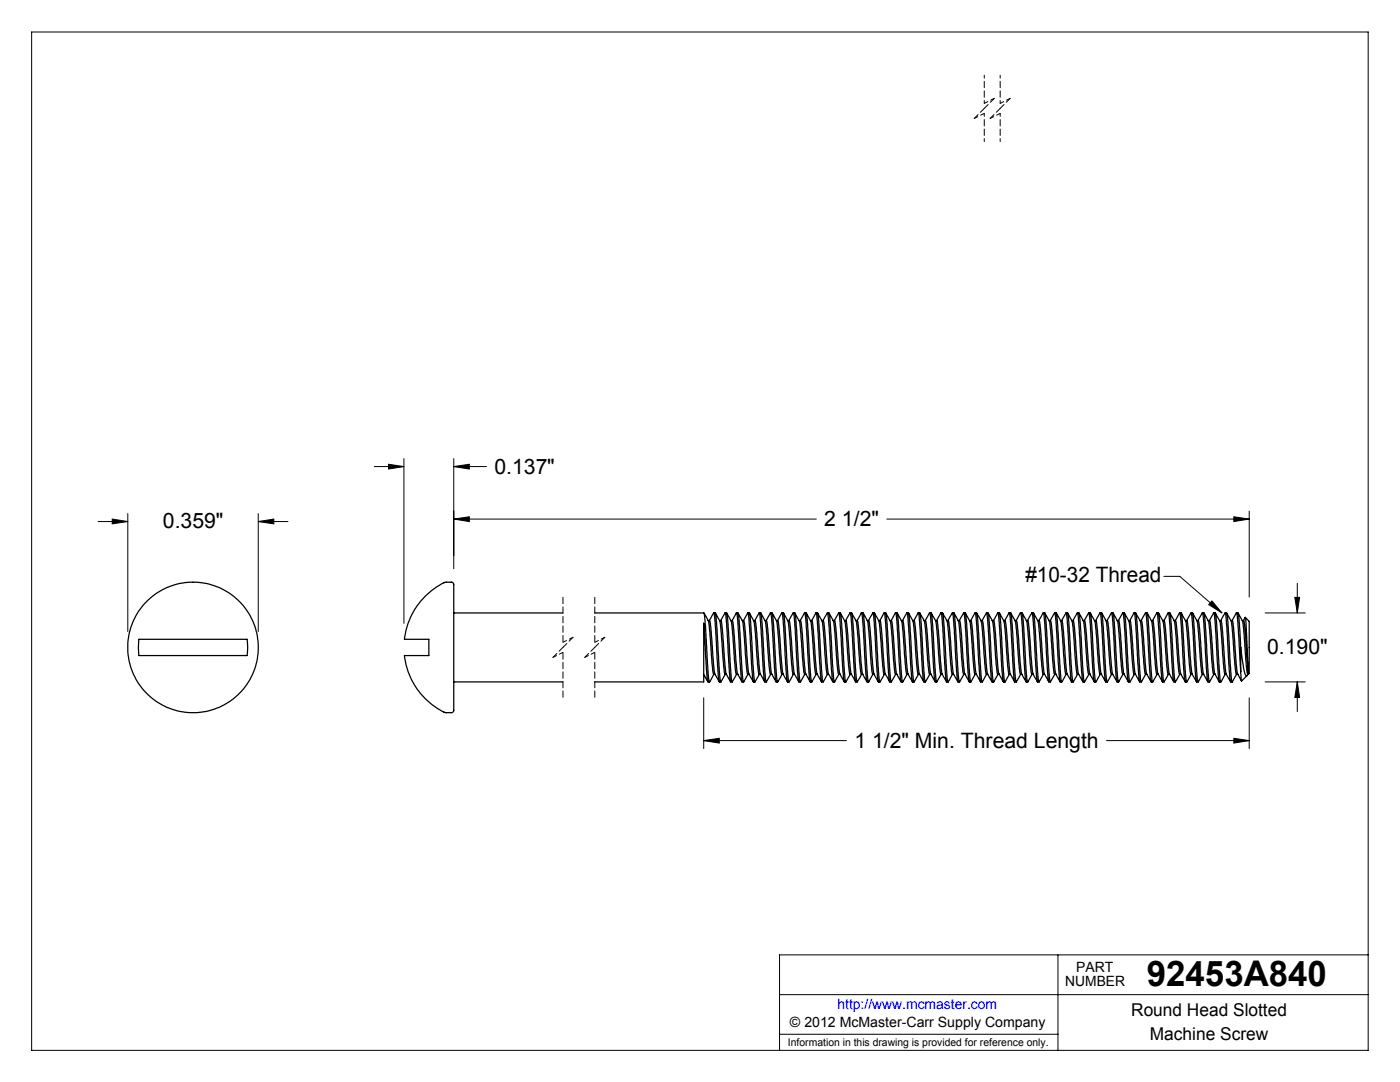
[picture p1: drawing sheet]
<svg xmlns="http://www.w3.org/2000/svg" width="279mm" height="216mm" viewBox="0 0 279 216" stroke-linecap="round" stroke-linejoin="round" font-family="sans-serif">
<g fill="none" stroke="#000" stroke-width=".2">
<path d="M6.3 6.4h266.7v203.2h-266.7zM74.7 93.1h5.9M77.5 92.6l3.1 .5-3.1 .5zM80.6 91.5v32.9M90.6 91.5v22M90.6 93.1h6.5M90.6 93.1l3.1-.5v1zM19.6 104.1h5.9M22.4 103.6l3.1 .5-3.1 .4zM25.5 102.5v23.5M51.5 102.5v23.5M51.5 104.1h6"/>
<path d="M51.5 104.1l3.1-.5v.9zM90.6 103.6h72.3M90.6 103.6l3.1-.5v1zM177 103.6h72.3M232.3 115h3.1l8.5 7.3M241.9 119.9l2 2.4-2.7-1.6zM246.2 103.1l3.1 .5-3.1 .5zM249.3 102v17.1M258.4 119.2h1l-.5 3.1zM258.9 116.4v5.9M140.4 139.2v10.2M249.3 139.2v10.2"/>
<path d="M252.5 122.3h8M252.5 136.1h8M258.9 136.1v5.9M258.9 136.1l.5 3.1h-1zM140.4 147.8h28.5M140.4 147.8l3.1-.5v1zM220.8 147.8h28.5M246.2 147.3l3.1 .5-3.1 .5zM155.6 198.5h117.4M211.1 190.5v19.1M273 190.5h-117.4v19.1M155.6 206.4h55.5"/>
</g>
<path d="M112.4 119.1v9.1M118.7 119.1v9.1M112.4 130.2v9M118.7 130.2v9" fill="none" stroke="#000" stroke-width=".2" stroke-dasharray="1.3 .6" stroke-dashoffset="-.1"/>
<path d="M194.4 23.6l2-1M196.4 20.6l2-1M197.6 23.6l2-1M199.6 20.6l2-1M110.4 131.2l2-1M112.4 128.2l2-1M116.7 131.2l2-1M118.7 128.2l2-1" fill="none" stroke="#000" stroke-width=".2" stroke-dasharray="1.3 .6" stroke-dashoffset=".5"/>
<path d="M198.4 19.6l-2 2M201.6 19.6l-2 2M196.4 21.6l-2 2M199.6 21.6l-2 2M112.4 129.2l-2 2M114.4 127.2l-2 2M118.7 129.2l-2 2M120.7 127.2l-2 2" fill="none" stroke="#000" stroke-width=".2" stroke-dasharray="1.3 .6" stroke-dashoffset=".2"/>
<path d="M196.4 15v5.6M199.6 15v5.6M196.4 22.6v5.7M199.6 22.6v5.7" fill="none" stroke="#000" stroke-width=".2" stroke-dasharray="1.3 .6" stroke-dashoffset=".7"/>
<g fill="#000">
<path d="M241.9 119.9l2 2.4-2.7-1.6z"/>
<path d="M258.4 119.2h1l-.5 3.1zM258.9 136.1l.5 3.1h-1zM140.4 147.8l3.1-.5v1zM246.2 147.3l3.1 .5-3.1 .5zM90.6 103.6l3.1-.5v1zM246.2 103.1l3.1 .5-3.1 .5zM77.5 92.6l3.1 .5-3.1 .5zM90.6 93.1l3.1-.5v1zM22.4 103.6l3.1 .5-3.1 .4zM51.5 104.1l3.1-.5v.9z"/>
</g>
<g fill="none" stroke="#000" stroke-width=".25">
<path d="M84.8 119.1a10.9 10.9 0 0 1 4.3-2.9h1a1.03 1.03 0 0 1 .5 1.3v23.8a.62 .62 0 0 1-.5 .9h-1.1a14.1 14.1 0 0 1-8.3-11.4h4.9v-3.2h-4.9a14.3 14.3 0 0 1 4.1-8.5zM27.7 127.6h21.6l.1 1.3v1.6l-.1 .3h-21.6l-.1-1.3zM90.6 122.3h21.7M90.6 136.1h21.7M118.7 136.1h21.7v-11.7l.7 10.8 .2 .8 .3 .1M118.7 122.3h21.8l.3 3.1 .5 9 .2 1.3 .1 .3M140.4 134.6l.9 1.4M140.5 122.3l.9 1.6 .1 .6 .6 7.6 .1 1.8 .3 .6M141.3 123.8a.44 .44 0 0 1 .5 .7l.5 7.2a6.8 6.8 0 0 0 .8 3.5l.4 .8M142.4 122.3l-.8 1.5M142.4 122.3l.2 .3 .1 1.7 .7 11.1 .1 .6 .4 .1M142.5 134.5l-.9 1.6"/>
<path d="M142.5 122.3h.3l.1 .7 .6 10.8 .3 2.3 .9-1.6M142.5 134.5h.2M142.8 122.3l.9 1.8 .8 9.8a.49 .49 0 0 0 .5 .6M143.6 123.8h.3M143.8 123.8l.9-1.5a20.4 20.4 0 0 1 .5 5.6l.4 7.1 .2 1.1h.3M143.9 123.8l.3 1.9 .6 8.3 .1 .5 .9 1.5M144.7 122.3a.51 .51 0 0 1 .5 .7l.6 11.1 .3 2 .9-1.6M145 122.3l.2 .4a4.8 4.8 0 0 1 1 3.2l.5 7.1 .3 1.5M145.9 123.8h.2M146.1 123.8l.4 2.1 .6 8.3 1 1.8M146.1 123.8l.8-1.5a.51 .51 0 0 1 .2 .7l.8 12.2 .2 .8 .3 .1M147 122.3a.49 .49 0 0 1 .4 .2 .49 .49 0 0 1 0 .5l.8 12.4a.38 .38 0 0 0 .2 .6l.9-1.5"/>
<path d="M147 134.5h.2M147.3 122.3l.9 1.6 .1 .6 .7 8.7 .3 1.3M148.1 123.8h.3M148.4 123.8l.3 1.3 .6 8.8 .2 .6 .9 1.5M148.4 123.8l.9-1.5 .3 3.1 .6 9.8 .1 .8 .4 .1M149.3 122.3h.2l.2 .7 .5 9.3 .4 3.8 1-1.6M149.3 134.5h.2M149.6 122.3l.3 .7a4 4 0 0 1 .8 2.7l.6 8.2a.45 .45 0 0 0 .5 .6M150.4 123.8a.35 .35 0 0 1 .4 .5l.8 9.7 .1 .5 .9 1.5M150.6 123.8l.9-1.5a17.1 17.1 0 0 1 .5 4.8l.5 8.3 .1 .7h.3M151.5 122.3h.3M151.8 122.3l.2 1.4 .6 10.1 .3 2.3 .9-1.6"/>
<path d="M151.8 122.3l1 1.8 .8 9.8a.48 .48 0 0 0 .5 .6M152.7 123.8a.42 .42 0 0 1 .4 .2 .42 .42 0 0 1 0 .5l.5 6.8a8.3 8.3 0 0 0 .7 3.7l.6 1M152.9 123.8l.8-1.5a20.4 20.4 0 0 1 .6 5.6l.4 7.1 .1 1 .4 .1M153.8 122.3a.51 .51 0 0 1 .4 .7l.7 11.1 .3 2 .9-1.6M154.1 122.3l1 2 .8 9.4a.75 .75 0 0 0 .3 .8h.1M154.9 123.8h.3M155.2 123.8l.3 2.1 .6 8 .2 .6 .9 1.5M155.2 123.8l.8-1.5a.51 .51 0 0 1 .2 .7l.8 12.2 .1 .8 .4 .1M156 122.3a.49 .49 0 0 1 .5 .2 .49 .49 0 0 1 0 .5l.7 11.4 .2 1.7 .9-1.6M156.4 122.3l.9 1.6 .1 .6 .5 7.6 .2 1.8 .2 .6M157.2 123.8h.3M157.4 123.8l.9-1.5h.3l.3 2 .6 10.4 .2 1.4 .9-1.6"/>
<path d="M157.5 123.8l.3 1.6 .6 8.6 .1 .5 .9 1.5M158.3 122.3l.1 .3 .2 1.7 .7 11.1 .1 .6 .3 .1M158.3 134.5h.3M158.6 122.3l1 1.8 .7 8.6 .3 1.8M159.5 123.8a.43 .43 0 0 1 .4 .7l.8 9.5 .1 .5 .9 1.5M160.5 122.3l-.8 1.5M160.5 122.3a20.4 20.4 0 0 1 .6 5.6l.4 7.1 .2 1.1h.3M160.6 122.3a.51 .51 0 0 1 .4 .7l.7 11.1 .3 2 .9-1.6M160.6 134.5h.2M160.9 122.3l1 2 .8 9.6a.48 .48 0 0 0 .4 .6M161.7 123.8h.3M162 123.8l.3 2.1 .4 5.8a7.5 7.5 0 0 0 .6 3.2l.6 1.1"/>
<path d="M162 123.8l.8-1.5a.51 .51 0 0 1 .2 .7l.8 12.2 .1 .8 .4 .1M162.8 122.3a.49 .49 0 0 1 .5 .2 .49 .49 0 0 1 0 .5l.8 12.4a.38 .38 0 0 0 .2 .6l.8-1.5M163.2 122.3l.1 .3a4.5 4.5 0 0 1 1 3.3l.6 7.3 .2 1.3M164 123.8h.3M164.3 123.8l.2 1.3 .5 6.6a5.9 5.9 0 0 0 .7 3.5l.5 .8M164.3 123.8l.8-1.5 .4 3.1 .6 9.8 .1 .8 .3 .1M165.1 122.3h.3l.2 .7 .5 9.3 .4 3.8 .9-1.6M165.1 134.5h.3M165.5 122.3l.8 1.6 .1 .6 .8 9.4a.45 .45 0 0 0 .4 .6M166.3 123.8a.35 .35 0 0 1 .4 .5l.8 9.7 .1 .5 .9 1.5M166.5 123.8l.9-1.5a17.1 17.1 0 0 1 .5 4.8l.4 8.3 .2 .7h.3M167.4 122.3a.51 .51 0 0 1 .5 .7l.6 10.8 .3 2.3 .9-1.6"/>
<path d="M167.7 122.3l1 1.8 .8 9.8a.48 .48 0 0 0 .4 .6M168.6 123.8h.2M168.8 123.8l.8-1.5a20.4 20.4 0 0 1 .5 5.6l.5 7.1 .1 1 .4 .1M168.8 123.8l.3 1.9 .7 8.5 .9 1.8M169.7 122.3a.51 .51 0 0 1 .4 .7l.7 11.1 .3 2 .8-1.6M170 122.3l1 2 .5 7.4 .4 2.8M170.8 123.8h.3M171.1 123.8l.3 2.1 .6 8 .2 .6 .8 1.5M171.1 123.8l.8-1.5a.51 .51 0 0 1 .2 .7l.8 12.2 .1 .8 .4 .1M171.9 122.3a.49 .49 0 0 1 .5 .2 .49 .49 0 0 1 0 .5l.7 11.4 .2 1.7 .9-1.6M171.9 134.5h.3M172.3 122.3l.8 1.6 .1 .6 .6 7.6 .2 1.8 .2 .6"/>
<path d="M173.1 123.8a.44 .44 0 0 1 .4 .7l.8 9.5 .1 .5 .9 1.5M173.3 123.8l.9-1.5 .3 2 .7 11.1 .1 .6 .3 .1M174.2 122.3h.3l.2 .7 .6 10.8 .3 2.3 .9-1.6M174.2 134.5h.2M174.5 122.3l.2 .4a4.4 4.4 0 0 1 .9 3.2l.5 6.8 .4 1.8M175.4 123.8a.43 .43 0 0 1 .4 .7l.6 7.2a6.2 6.2 0 0 0 .7 3.5l.5 .8M175.6 123.8l.8-1.5a20.4 20.4 0 0 1 .6 5.6l.4 7.1 .2 1.1h.3M176.5 122.3a.51 .51 0 0 1 .4 .7l.7 11.1 .3 2 .9-1.6M176.5 134.5h.2M176.8 122.3l1 2 .7 9.6a.48 .48 0 0 0 .5 .6M177.6 123.8h.3M177.9 123.8l.3 2.1 .7 8.3 .9 1.8"/>
<path d="M178.7 122.3l-.8 1.5M178.7 122.3a.51 .51 0 0 1 .2 .7l.8 12.2 .1 .8 .3 .1M178.7 122.3a.49 .49 0 0 1 .5 .2 .49 .49 0 0 1 0 .5l.8 12.4a.38 .38 0 0 0 .2 .6l.8-1.5M179 122.3l.5 .8a4 4 0 0 1 .7 2.6l.5 7.5 .3 1.3M179.9 123.8h.2M180.1 123.8l.3 1.3 .7 8.8 .1 .6 .9 1.5M181 122.3l-.9 1.5M181 122.3l.2 1.2 .7 11.7 .2 .8 .3 .1M181 134.5h.3M181 122.3h.3M181.3 122.3l.3 2 .4 8 .4 3.8 .9-1.6M181.3 122.3l.9 1.6 .1 .6 .8 9.4a.45 .45 0 0 0 .4 .6"/>
<path d="M182.1 123.8h.3M182.4 123.8l.8-1.5a.51 .51 0 0 1 .5 .7l.7 10.8 .2 2.3 1-1.6M182.4 123.8l.3 1.6 .7 8.6 .1 .5 .9 1.5M183.2 122.3a17.1 17.1 0 0 1 .5 4.8l.5 8.3 .2 .7h.3M183.6 122.3l.5 1a2.84 2.84 0 0 1 .6 2.1l.6 8.5a.48 .48 0 0 0 .5 .6M184.4 123.8a.41 .41 0 0 1 .5 .2 .41 .41 0 0 1 0 .5l.8 9.7 .9 1.8M184.6 123.8l.9-1.5a.51 .51 0 0 1 .5 .7l.7 11.1 .2 2 .9-1.6M185.5 122.3a20.4 20.4 0 0 1 .5 5.6l.4 7.1 .2 1 .3 .1M185.8 122.3l1 2 .6 7.4 .4 2.8M186.7 123.8h.2M186.9 123.8l.4 2.1 .6 8 .1 .6 .9 1.5M186.9 123.8l.8-1.5a.51 .51 0 0 1 .3 .7l.7 12.2 .2 .8 .3 .1"/>
<path d="M187.8 122.3a.49 .49 0 0 1 .4 .2 .49 .49 0 0 1 0 .5l.7 11.4 .3 1.7 .9-1.6M187.8 134.5h.3M188.1 122.3l.2 .3a4.5 4.5 0 0 1 1 3.3l.4 6.2 .2 1.8 .2 .6M188.9 123.8a.44 .44 0 0 1 .5 .7l.8 9.5 .1 .5 .9 1.5M189.2 123.8l.9-1.5 .3 2 .6 11.1 .1 .6 .4 .1M190.1 122.3h.3l.1 .7 .7 10.8 .3 2.3 .9-1.6M190.1 134.5h.2M190.4 122.3l.9 1.8 .9 9.8a.49 .49 0 0 0 .4 .6M191.2 123.8a.43 .43 0 0 1 .5 .7l.7 9.5 .1 .5 .9 1.5M191.5 123.8l.8-1.5a20.4 20.4 0 0 1 .5 5.6l.5 7.1 .1 1.1h.3M192.3 122.3h.3M192.6 122.3l.3 1.4 .6 10.4 .2 2 .9-1.6"/>
<path d="M192.7 122.3l.9 2 .8 9.6a.48 .48 0 0 0 .5 .6M193.5 123.8h.2M193.7 123.8l.4 2.1 .6 8.3 1 1.8M193.7 123.8l.9-1.5a.51 .51 0 0 1 .2 .7l.7 12.2 .2 .8 .3 .1M194.6 122.3a.49 .49 0 0 1 .4 .2 .49 .49 0 0 1 .1 .5l.8 12.4a.38 .38 0 0 0 .2 .6l.8-1.5M194.9 122.3l.9 1.6 .1 .6 .7 8.7 .3 1.3M195.8 123.8h.2M196 123.8l.3 1.3 .7 8.8 .1 .6 .9 1.5M196 123.8l.9-1.5 .3 3.1 .6 9.8 .1 .8 .4 .1M196.9 122.3h.3l.1 .7 .6 9.3 .4 3.8 .9-1.6M196.9 134.5h.2M197.2 122.3l.9 1.6 .1 .6 .8 9.4a.45 .45 0 0 0 .4 .6"/>
<path d="M198 123.8h.3M198.3 123.8l.8-1.5a17.1 17.1 0 0 1 .5 4.8l.4 6.7 .2 2.3h.4l.8-1.6M198.3 123.8l.3 1.6 .6 8.6 .2 .5 .8 1.5M199.1 122.3a.51 .51 0 0 1 .5 .7l.6 10.8 .2 1.6 .2 .6M199.5 122.3a5.4 5.4 0 0 1 1.1 4l.5 6.4 .3 1.8M200.3 123.8a.41 .41 0 0 1 .4 .2 .41 .41 0 0 1 0 .5l.8 9.7 1 1.9M201.4 122.3l-.9 1.5M201.4 122.3a20.4 20.4 0 0 1 .5 5.6l.3 6.2 .3 2M201.4 122.3a.51 .51 0 0 1 .5 .7l.6 11.1 .3 2 .9-1.6M201.4 134.5h.3M201.7 122.3l1 2 .8 9.4a.75 .75 0 0 0 .3 .8h.1M202.5 136.1h.3"/>
<path d="M202.6 123.8h.2M202.8 123.8l.4 2.1 .6 8 .1 .6 .9 1.5M203.6 122.3l-.8 1.5M203.6 122.3a.51 .51 0 0 1 .2 .7l.8 12.2 .2 .8 .3 .1M203.7 122.3a.49 .49 0 0 1 .4 .2 .49 .49 0 0 1 0 .5l.7 11.4 .3 1.7 .9-1.6M204 122.3l.9 1.6 .1 .6 .6 7.6 .1 1.8 .3 .6M204.8 123.8a.44 .44 0 0 1 .5 .7l.8 9.5 .1 .5 .8 1.5M205.9 122.3l-.8 1.5M205.9 122.3l.2 .3 .1 1.7 .7 11.1 .1 .6 .4 .1M206 122.3h.3l.1 .7 .6 10.8 .3 2.3 .9-1.6M206 134.5h.2M206.3 122.3l.9 1.8 .8 9.8a.49 .49 0 0 0 .5 .6"/>
<path d="M207.1 123.8a.43 .43 0 0 1 .4 .7l.8 9.5 .1 .5 .9 1.5M207.3 123.8l.9-1.5a20.4 20.4 0 0 1 .5 5.6l.4 7.1 .2 1.1h.3M208.2 122.3a.51 .51 0 0 1 .5 .7l.6 11.1 .3 2 .9-1.6M208.5 122.3l1 2 .8 9.6a.48 .48 0 0 0 .4 .6M209.4 123.8h.2M209.6 123.8l.4 2.1 .6 8.3 1 1.8M209.6 123.8l.8-1.5a.51 .51 0 0 1 .2 .7l.8 12.2 .2 .8 .3 .1M210.5 122.3a.49 .49 0 0 1 .4 .2 .49 .49 0 0 1 0 .5l.8 12.4a.38 .38 0 0 0 .2 .6l.9-1.5M210.8 122.3l.9 1.6 .1 .6 .7 8.7 .3 1.3M211.6 123.8h.3M211.9 123.8l.3 1.3 .6 8.8 .2 .6 .9 1.5M211.9 123.8l.9-1.5 .3 3.1 .6 9.8 .1 .8 .4 .1"/>
<path d="M212.8 122.3h.2l.2 .7 .5 9.3 .4 3.8 1-1.6M212.8 134.5h.2M213.1 122.3l.6 1.3a4.1 4.1 0 0 1 .5 2.3l.5 6.5 .3 2.1M213.9 123.8a.35 .35 0 0 1 .4 .5l.8 9.7 .1 .5 .9 1.5M214.1 123.8l.9-1.5a17.1 17.1 0 0 1 .5 4.8l.5 8.3 .1 .7h.3M215 122.3a.51 .51 0 0 1 .5 .7l.6 10.8 .3 2.3 .9-1.6M215 134.5h.3M215.3 122.3l1 1.8 .8 9.8a.48 .48 0 0 0 .5 .6M216.2 123.8a.41 .41 0 0 1 .4 .2 .41 .41 0 0 1 0 .5l.6 7.6a6 6 0 0 0 .6 2.9l.6 1M216.4 123.8l.8-1.5a20.4 20.4 0 0 1 .6 5.6l.4 7.1 .1 1 .4 .1M217.3 122.3a.51 .51 0 0 1 .4 .7l.7 11.1 .3 2 .9-1.6M217.6 122.3l.2 .3a4.1 4.1 0 0 1 .9 3.1l.7 8a.75 .75 0 0 0 .3 .8h.1"/>
<path d="M218.4 123.8h.3M218.7 123.8l.3 2.1 .4 5.8a7.1 7.1 0 0 0 .6 3.1l.7 1.2M218.7 123.8l.8-1.5a.51 .51 0 0 1 .2 .7l.8 12.2 .1 .8 .4 .1M219.5 122.3a.49 .49 0 0 1 .5 .2 .49 .49 0 0 1 0 .5l.7 11.4 .1 1.3 .2 .3M219.9 122.3l.9 1.6 .1 .6 .5 7.6 .2 1.8 .2 .6M220.7 123.8a.44 .44 0 0 1 .5 .7l.7 9.5 .1 .5 .9 1.5M220.9 123.8l.9-1.5 .3 2 .7 11.1 .1 .6 .3 .1M221.8 134.5l-.8 1.6M221.8 122.3h.3l.2 .7 .6 10.8 .3 2.3 .9-1.6M221.8 134.5h.3M222.1 122.3l1 1.8 .8 9.8a.49 .49 0 0 0 .4 .6M223 123.8h.2"/>
<path d="M223.2 123.8l.8-1.5a.51 .51 0 0 1 .5 .7l.7 11.1 .3 2 .9-1.6M223.2 123.8l.4 1.9 .6 8.3 .1 .5 .9 1.5M224 122.3a20.4 20.4 0 0 1 .6 5.6l.4 7.1 .2 1.1h.3M224.4 122.3l1 2 .7 8.7 .2 1.5M225.2 123.8h.3M225.5 123.8l.3 2.1 .7 8.3 .9 1.8M226.3 122.3l-.8 1.5M226.3 122.3a.51 .51 0 0 1 .2 .7l.8 12.2 .1 .8 .4 .1M226.3 122.3a.49 .49 0 0 1 .5 .2 .49 .49 0 0 1 0 .5l.8 12.4a.38 .38 0 0 0 .2 .6l.8-1.5M226.3 134.5h.3M226.7 122.3l.9 1.6 .1 .6 .7 8.7 .2 1.3M227.5 123.8h.3"/>
<path d="M227.8 123.8l.2 1.3 .5 6.6a6.2 6.2 0 0 0 .6 3.2l.6 1.1M228.6 122.3l-.8 1.5M228.6 122.3l.2 1.2 .8 11.7 .1 .8 .3 .1M228.6 122.3h.3l.2 .7 .5 9.3 .4 3.8 .9-1.6M228.6 134.5h.3M229 122.3v.2a4.8 4.8 0 0 1 1.1 3.4l.4 6.5 .4 2.1M229.8 123.8a.35 .35 0 0 1 .4 .5l.8 9.7 .1 .5 .9 1.5M230 123.8l.9-1.5a17.1 17.1 0 0 1 .5 4.8l.4 8.3 .2 .7h.3M230.9 122.3a.51 .51 0 0 1 .5 .7l.6 10.8 .3 2.3 .9-1.6M230.9 134.5h.2M231.2 122.3l1 1.8 .8 9.8a.48 .48 0 0 0 .4 .6M232.1 123.8a.41 .41 0 0 1 .4 .2 .41 .41 0 0 1 0 .5l.8 9.7 .9 1.8"/>
<path d="M232.3 123.8l.8-1.5a20.4 20.4 0 0 1 .5 5.6l.5 7.1 .1 1 .4 .1M233.2 122.3h.2M233.4 122.3l.2 1 .7 10.8 .3 2 .8-1.6M233.5 122.3l1 2 .7 9.4a.75 .75 0 0 0 .3 .8h.2M234.3 123.8h.3M234.6 123.8l.3 2.1 .6 8 .2 .6 .8 1.5M234.6 123.8l.8-1.5a.51 .51 0 0 1 .2 .7l.8 12.2 .1 .8 .4 .1M235.4 122.3a.49 .49 0 0 1 .5 .2 .49 .49 0 0 1 0 .5l.7 11.4 .2 1.7 .9-1.6M235.8 122.3l.8 1.6 .1 .6 .6 7.6 .2 1.8 .2 .6M236.6 123.8h.3M236.8 123.8l.9-1.5 .3 2 .7 11.1 .1 .6 .3 .1M236.9 123.8l.2 1.6 .7 8.6 .1 .5 .9 1.5"/>
<path d="M237.7 122.3h.3l.2 .7 .6 10.8 .3 2.3 .9-1.6M237.7 134.5h.2M238 122.3l1 1.8 .8 9.8a.49 .49 0 0 0 .4 .6M238.9 123.8a.43 .43 0 0 1 .4 .7l.6 7.6a5.1 5.1 0 0 0 .6 2.9l.6 1M239.1 123.8l.8-1.5a20.4 20.4 0 0 1 .6 5.6l.4 7.1 .2 1.1h.3M240 122.3a.51 .51 0 0 1 .4 .7l.7 11.1 .3 2 .9-1.6M240.3 122.3l1 2 .6 8.7 .3 1.5M241.1 123.8h.3M241.4 123.8l.3 2.1 .4 5.4a8.7 8.7 0 0 0 .5 3.5l.7 1.2M241.4 123.8l.8-1.5a.51 .51 0 0 1 .2 .7l.8 12.2 .1 .8 .3 .1M242.2 122.3a.49 .49 0 0 1 .5 .2 .49 .49 0 0 1 0 .5l.8 12.4a.38 .38 0 0 0 .2 .6l.8-1.5M242.2 134.5h.3"/>
<path d="M242.5 122.3l1 1.6 .1 .6 .6 8.7 .3 1.3M243.4 123.8h.2M243.6 123.8l.3 1.3 .7 8.8 .1 .6 .9 1.5M243.6 123.8l.9-1.5 .4 3.1 .5 9.8 .2 .8 .3 .1M244.5 122.3h.3l.2 .7 .5 9.3 .4 3.8 .9-1.6M244.5 134.5h.3M244.8 122.3l.9 1.6 .1 .6 .8 9.4a.45 .45 0 0 0 .4 .6M245.6 123.8a.35 .35 0 0 1 .5 .5l.8 9.7 .1 .5 .8 1.4M246.7 122.3l-.8 1.5M246.7 122.3a17.1 17.1 0 0 1 .5 4.8l.4 6.9M246.8 122.3a.51 .51 0 0 1 .4 .7l.4 6.2M247.1 122.3l.9 1.8 .7 8.6 .3 1.8h.1v-.5"/>
<path d="M247.6 129.2l.5 3.9a2.38 2.38 0 0 0 .7 1.8l.3-.4M247.6 134l.2 1.9M247.6 129.2v4.8M247.9 123.8h.3M248.1 123.8l.4-.6 .6 10.8M248.2 123.8l.3 1.9 .6 8.3M248.5 123.2l.8 .8v10.4l-.1 .1M248.9 134.8l-1.1 1.1"/>
<circle cx="38.5" cy="129.2" r="13"/>
</g>
<text font-size="7.1" x="228.9" y="196.8">92453A840</text>
<g font-size="4.2">
<text x="98.7" y="94.5">0.137&quot;</text>
<text x="32.5" y="105.4">0.359&quot;</text>
<text x="164.5" y="105">2 1/2&quot;</text>
<text x="204.6" y="116.1">#10-32 Thread</text>
<text x="252.9" y="130.6">0.190&quot;</text>
<text x="170.5" y="149.2">1 1/2&quot; Min. Thread Length</text>
</g>
<g font-size="3.5">
<text x="225.8" y="202.8">Round Head Slotted</text>
<text x="229.5" y="207.5">Machine Screw</text>
</g>
<g font-size="2.8">
<text x="212.6" y="196.8">NUMBER</text>
<text x="214.8" y="194">PART</text>
<text x="157.7" y="205">© 2012 McMaster-Carr Supply Company</text>
</g>
<text font-size="2.8" fill="#00f" x="167.1" y="201.4">http://www.mcmaster.com</text>
<text font-size="2.1" x="157.3" y="208.6">Information in this drawing is provided for reference only.</text>
</svg>
